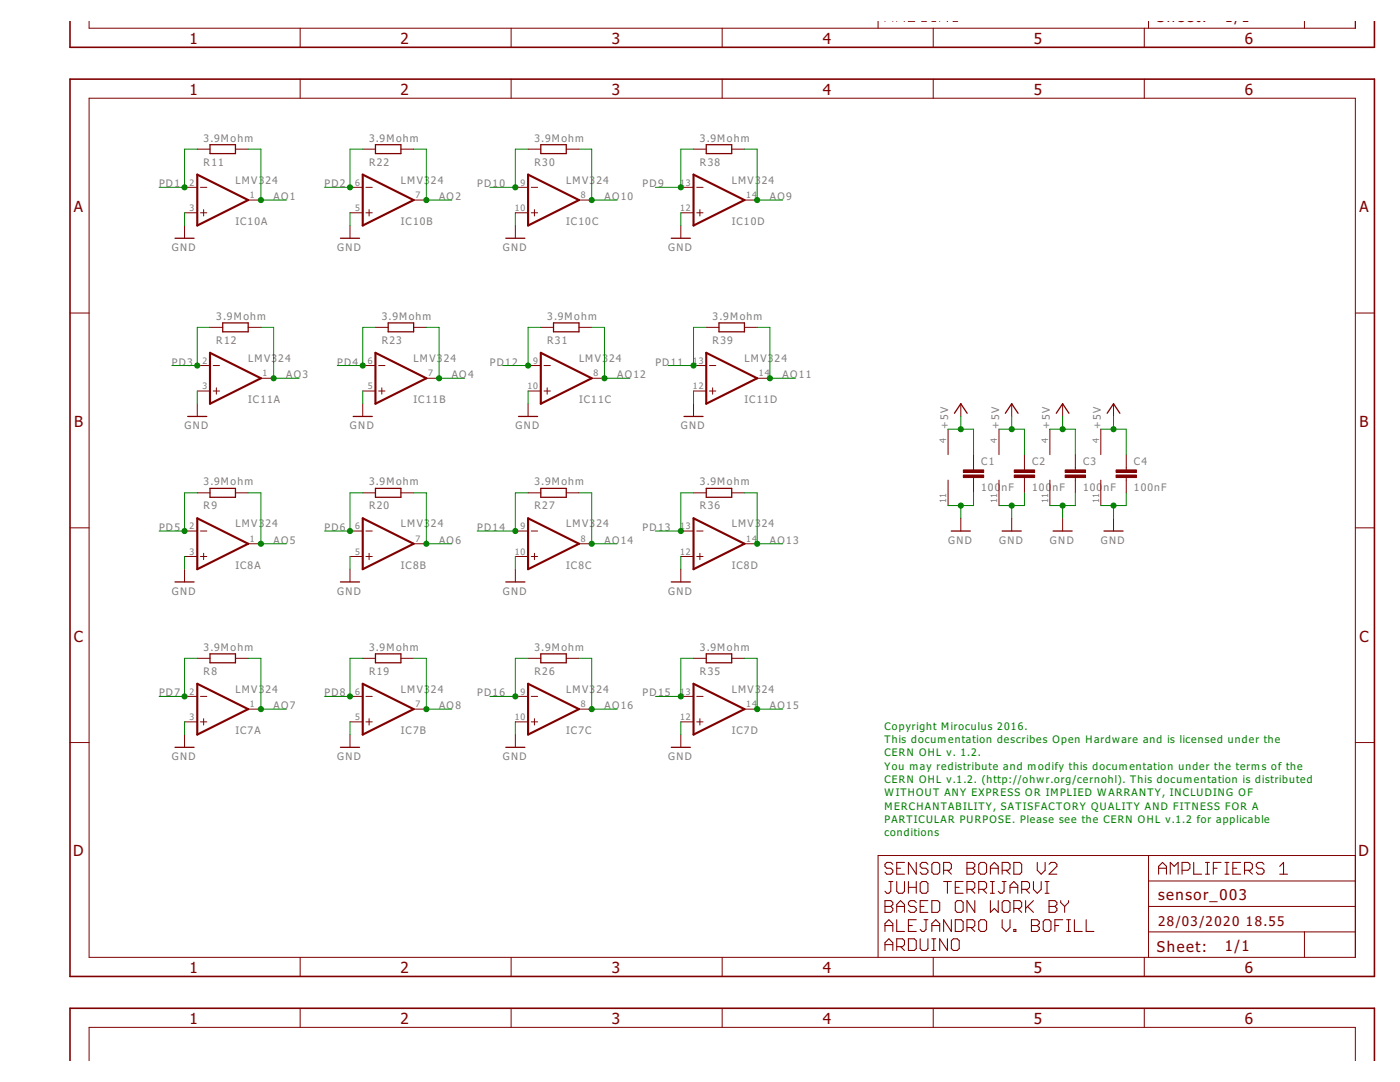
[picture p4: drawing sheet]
<svg xmlns="http://www.w3.org/2000/svg" width="279mm" height="216mm" viewBox="0 0 279 216" stroke-linecap="round" stroke-linejoin="round" font-family="sans-serif">
<g fill="none" stroke="#800000" stroke-width=".21">
<path d="M176.6 4.1v.2M178.2 4.1v.2M179 4.1v.2M180.4 4.1l.1 .2M181.3 4.1v.2h1.2l.1-.2M183.9 4.1l.1 .2 .9-.2M186 4.3h.8M186.4 4.1v.2M187.5 4.1v.2M189 4.1l.1 .2v-.2M190.1 4.1l.2 .2 .8-.2M176.6 179.7h1.2l.4 .4v.4l-.4 .4 .4 .4v.4l-.4 .4h-1.2z"/>
<path d="M177.4 175.9h.8M177.8 175.9v1.9l-.4 .4h-.4l-.4-.4M178.2 172.5l-.4-.4h-.8l-.4 .4v.4l.4 .3h.8l.4 .5v.3l-.4 .4h-.8l-.4-.4M179 175.9v1.9l.3 .4h.8l.4-.4v-1.9M179 173.2h.7M180.5 172.1h-1.5v2.3h1.5M181.3 175.9v2.3M181.3 177.1h1.6M182.9 172.1v2.3l-1.6-2.3v2.3M182.9 175.9v2.3M184 175.9h.8l.4 .4v1.5l-.4 .4h-.8l-.4-.4v-1.5zM185.2 172.5l-.4-.4h-.8l-.4 .4v.4l.4 .3h.8l.4 .5v.3l-.4 .4h-.8l-.4-.4"/>
<path d="M185.2 179.7h-1.6v2.4h1.6M186 172.5l.4-.4h.7l.4 .4v1.5l-.4 .4h-.7l-.4-.4zM186 179.7h1.1l.4 .4v1.6l-.4 .4h-1.1zM188.3 173.7h1.2l.4-.5v-.7l-.4-.4h-1.2v2.3M188.3 175.9h1.6M189.1 175.9v2.3M189.1 173.7l.8 .7M190.6 177.1h.8M191 179.7h.8l.4 .4v1.6l-.4 .4h-.8l-.4-.4v-1.6zM192.2 175.9h-1.6v2.3h1.6M193 172.1h1.2l.3 .4v.4l-.3 .3 .3 .5v.3l-.3 .4h-1.2zM193 173.2h1.2"/>
<path d="M193 177.5h1.2l.3-.4v-.8l-.3-.4h-1.2v2.3M193.8 177.5l.7 .7M194.5 179.7v2.4l-1.5-2.4v2.4M195.3 177.5h1.2l.4-.4v-.8l-.4-.4h-1.2v2.3M195.7 172.1h.8l.4 .4v1.5l-.4 .4h-.8l-.4-.4v-1.5zM196.1 177.5l.8 .7M197.7 173.2h1.5M197.7 174.4v-1.5l.7-.8 .8 .8v1.5M197.7 179.7v2.4l.7-.8 .8 .8v-2.4M197.7 178.2h.7M197.7 175.9h.7M198.1 175.9v2.3"/>
<path d="M200 173.7h1.2l.4-.5v-.7l-.4-.4h-1.2v2.3M200 175.9h.8M200.4 179.7h.8l.4 .4v1.6l-.4 .4h-.8l-.4-.4v-1.6zM200.4 175.9v1.9l-.4 .4h-.4l-.4-.4M200.8 173.7l.8 .7M201.6 178.2v-1.5l.7-.8 .8 .8v1.5M201.6 177.1h1.5M202.3 172.1h1.2l.4 .4v1.5l-.4 .4h-1.2zM203.9 177.5h1.2l.4-.4v-.8l-.4-.4h-1.2v2.3M204.7 177.5l.8 .7M204.7 179.7v2.4M206.2 175.9v1.6l.8 .7 .8-.7v-1.6"/>
<path d="M206.2 179.7l-1.5 1.6M207 172.1v1.6l.8 .7 .8-.7v-1.6M208.6 178.2h.8M208.6 175.9h.8M209 175.9v2.3M209.4 172.5l.3-.4h.8l.4 .4v.4l-1.5 1.5h1.5M209.4 179.7h1.1l.4 .4v.4l-.4 .4 .4 .4v.4l-.4 .4h-1.1zM211.7 179.7v.4l.8 .8M213.3 179.7v.4l-.8 .8M231.2 173.2h1.6M231.2 174.4v-1.5l.8-.8 .8 .8v1.5M233.6 174.4v-2.3l.7 .8 .8-.8v2.3"/>
<path d="M235.9 173.7h1.2l.4-.5v-.7l-.4-.4h-1.2v2.3M238.2 172.1v2.3h1.6M240.6 172.1h.8M240.6 174.4h.8M241 172.1v2.3M242.1 173.2h.8M243.7 172.1h-1.6v2.3M244.5 172.1h.8M244.5 174.4h.8M244.9 172.1v2.3M246 173.2h.8M247.6 172.1h-1.6v2.3h1.6"/>
<path d="M248.4 173.7h1.1l.4-.5v-.7l-.4-.4h-1.1v2.3M249.2 173.7l.7 .7M252.3 172.5l-.4-.4h-.8l-.4 .4v.4l.4 .3h.8l.4 .5v.3l-.4 .4h-.8l-.4-.4M255.4 174.4h1.5M255.4 172.9l.8-.8v2.3M176.6 185.9v-1.6l.8-.8 .8 .8v1.6M176.6 189.7v-1.6l.8-.8 .8 .8v1.6M176.6 180.9h1.2M176.6 184.7h1.6M176.6 188.5h1.6M179 182.1v-1.6l.7-.8 .8 .8v1.6M179 183.5v2.4h1.5"/>
<path d="M179 188.9h1.1l.4-.4v-.8l-.4-.4h-1.1v2.4M179 180.9h1.5M179.7 188.9l.8 .8M181.3 187.3h1.2l.4 .4v1.6l-.4 .4h-1.2zM181.3 184.7h.8M182.9 180.1l-.4-.4h-.8l-.4 .4v.4l.4 .4h.8l.4 .4v.4l-.4 .4h-.8l-.4-.4M182.9 183.5h-1.6v2.4h1.6M183.6 187.3v2l.4 .4h.8l.4-.4v-2M183.6 180.9h.8M184.4 183.5h.8M184.8 183.5v2l-.4 .4h-.4l-.4-.4M186 185.9v-1.6l.8-.8 .7 .8v1.6"/>
<path d="M186 184.7h1.5M186 187.3h.8M186 189.7h.8M186.4 187.3v2.4M189.1 187.3v2.4l-1.6-2.4v2.4M189.9 183.5v2.4l-1.6-2.4v2.4M189.9 187.7l.4-.4h.7l.4 .4v1.6l-.4 .4h-.7l-.4-.4zM190.6 183.5h1.2l.4 .4v1.6l-.4 .4h-1.2zM193 185.1h1.2l.3-.4v-.8l-.3-.4h-1.2v2.4M193.8 185.1l.7 .8M195.7 183.5h.8l.4 .4v1.6l-.4 .4h-.8l-.4-.4v-1.6zM200 183.5v1.6l.8 .8 .8-.8v-1.6"/>
<path d="M202.3 181.3h1.2l.4-.4v-.8l-.4-.4h-1.2v2.4M202.3 185.5h.4v.4h-.4zM203.1 181.3l.8 .8M205.1 180.9l1.1 1.2M205.8 184.7h1.2M205.8 183.5h1.2l.4 .4v.4l-.4 .4 .4 .4v.4l-.4 .4h-1.2zM208.2 183.9l.4-.4h.8l.3 .4v1.6l-.3 .4h-.8l-.4-.4zM209.4 180.9h1.1M210.5 184.7h.8M212.1 183.5h-1.6v2.4M212.5 180.9v1.2M212.9 185.9h.7"/>
<path d="M212.9 183.5h.7M213.3 183.5v2.4M214.4 183.5v2.4h1.6M216.8 183.5v2.4h1.5"/>
</g>
<g fill="none" stroke="#800000" stroke-width=".2">
<path d="M17.8 4.1v1.5h252.7v-1.5M17.8 19.6h252.7v171.4h-252.7zM59.9 5.6v3.8M59.9 15.8v3.8M102 5.6v3.8M102 15.8v3.8M144.1 5.6v3.8M144.1 15.8v3.8M175.2 4.1v1.5M186.2 5.6v3.8M186.2 15.8v3.8M228.4 5.6v3.8"/>
<path d="M228.4 15.8v3.8M229.2 4.1v1.5M260.3 4.1v1.5M36.8 37.4h2.6M39.4 29.8h2.5M40 37.4h1.3M47 29.8h2.5M49.5 39.9h2.6M69.8 37.4h2.6M72.4 29.8h2.5M73 37.4h1.3M80 29.8h2.5"/>
<path d="M82.5 39.9h2.6M102.8 37.4h2.6M105.4 29.8h2.5M106 37.4h1.3M113 29.8h2.5M115.5 39.9h2.6M135.9 37.4h2.5M138.4 29.8h2.5M139 37.4h1.3M146 29.8h2.6M148.6 39.9h2.5M36.8 42.5h2.6"/>
<path d="M36.8 45v2.5M40 42.5h1.3M40.6 41.8v1.3M69.8 42.5h2.6M69.8 45v2.5M73 42.5h1.3M73.7 41.8v1.3M102.8 42.5h2.6M102.8 45v2.5M106 42.5h1.3M106.7 41.8v1.3M135.9 42.5h2.5"/>
<path d="M135.9 45v2.5M139 42.5h1.3M139.7 41.8v1.3M14 62.5h3.8M39.4 78h2.5M39.4 72.9h2.5M41.9 65.3h2.5M42.5 78h1.3M42.5 72.9h1.3M43.2 77.4v1.3M49.5 65.3h2.6M52.1 75.5h2.5"/>
<path d="M72.4 78h2.5M72.4 72.9h2.5M74.9 65.3h2.6M75.6 78h1.2M75.6 72.9h1.2M76.2 77.4v1.3M82.5 65.3h2.6M85.1 75.5h2.5M105.4 78h2.5M105.4 72.9h2.5M107.9 65.3h2.6M108.6 78h1.2"/>
<path d="M108.6 72.9h1.2M109.2 77.4v1.3M115.5 65.3h2.6M118.1 75.5h2.5M138.4 78h2.5M138.4 72.9h2.5M140.9 65.3h2.6M141.6 78h1.3M141.6 72.9h1.3M142.2 77.4v1.3M148.6 65.3h2.5M151.1 75.5h2.5"/>
<path d="M270.5 62.5h3.8M39.4 98.3h2.5M39.4 80.6v2.5M47 98.3h2.5M72.4 98.3h2.5M72.4 80.6v2.5M80 98.3h2.5M105.4 98.3h2.5M105.4 80.6v2.5M113 98.3h2.5M138.4 98.3h2.5M138.4 80.6v2.5"/>
<path d="M146 98.3h2.6M189.2 85.6v5.1M189.2 95.8v5.1M191.7 80.6v2.5M194.3 90.7v3.1M194.3 95.3v3M199.4 85.6v5.1M199.4 95.8v5.1M201.9 80.6v2.5M204.4 90.7v3.1M204.4 95.3v3M209.5 85.6v5.1"/>
<path d="M209.5 95.8v5.1M212.1 80.6v2.5M214.6 90.7v3.1M214.6 95.3v3M219.7 85.6v5.1M219.7 95.8v5.1M222.2 80.6v2.5M224.8 90.7v3.1M224.8 95.3v3M14 105.3h3.8M36.8 111h2.6M36.8 106h2.6"/>
<path d="M36.8 113.6v2.5M40 111h1.3M40 106h1.3M40.6 110.4v1.3M49.5 108.5h2.6M69.8 111h2.6M69.8 106h2.6M69.8 113.6v2.5M73 111h1.3M73 106h1.3M73.7 110.4v1.3M82.5 108.5h2.6"/>
<path d="M102.8 111h2.6M102.8 106h2.6M102.8 113.6v2.5M106 111h1.3M106 106h1.3M106.7 110.4v1.3M115.5 108.5h2.6M135.9 111h2.5M135.9 106h2.5M135.9 113.6v2.5M139 111h1.3M139 106h1.3"/>
<path d="M139.7 110.4v1.3M148.6 108.5h2.5M191.7 103.4v2.6M201.9 103.4v2.6M212.1 103.4v2.6M222.2 103.4v2.6M270.5 105.3h3.8M36.8 139h2.6M39.4 131.4h2.5M40 139h1.3M47 131.4h2.5M69.8 139h2.6"/>
<path d="M72.4 131.4h2.5M73 139h1.3M80 131.4h2.5M102.8 139h2.6M105.4 131.4h2.5M106 139h1.3M113 131.4h2.5M135.9 139h2.5M138.4 131.4h2.5M139 139h1.3M146 131.4h2.6M14 148.2h3.8"/>
<path d="M36.8 144h2.6M36.8 146.6v2.5M40 144h1.3M40.6 143.4v1.3M49.5 141.5h2.6M69.8 144h2.6M69.8 146.6v2.5M73 144h1.3M73.7 143.4v1.3M82.5 141.5h2.6M102.8 144h2.6M102.8 146.6v2.5"/>
<path d="M106 144h1.3M106.7 143.4v1.3M115.5 141.5h2.6M135.9 144h2.5M135.9 146.6v2.5M139 144h1.3M139.7 143.4v1.3M148.6 141.5h2.5M270.5 148.2h3.8M229.2 170.7v20.3M229.2 175.8h41.3M270.5 170.7h-95.3v20.3"/>
<path d="M59.9 191v3.8M102 191v3.8M144.1 191v3.8M186.2 191v3.8M228.4 191v3.8M229.2 185.9h41.3M229.2 180.9h41.3M260.3 185.9v5.1M17.8 211.8v-6.8h252.7v6.8M59.9 201.2v3.8M102 201.2v3.8M144.1 201.2v3.8"/>
<path d="M186.2 201.2v3.8M228.4 201.2v3.8"/>
</g>
<path d="M14 4.1v5.3h260.3v-5.3M14 15.8h260.3v179h-260.3zM14 211.8v-10.6h260.3v10.6" fill="none" stroke="#800000" stroke-width=".32"/>
<g fill="none" stroke="#800000" stroke-width=".42">
<path d="M39.4 34.8l10.1 5.1-10.1 5.1zM72.4 34.8l10.1 5.1-10.1 5.1zM105.4 34.8l10.1 5.1-10.1 5.1zM138.4 34.8l10.2 5.1-10.2 5.1zM41.9 70.4l10.2 5.1-10.2 5.1zM74.9 70.4l10.2 5.1-10.2 5.1zM107.9 70.4l10.2 5.1-10.2 5.1zM140.9 70.4l10.2 5.1-10.2 5.1zM39.4 103.4l10.1 5.1-10.1 5.1zM72.4 103.4l10.1 5.1-10.1 5.1zM105.4 103.4l10.1 5.1-10.1 5.1zM138.4 103.4l10.2 5.1-10.2 5.1z"/>
<path d="M39.4 136.4l10.1 5.1-10.1 5.1zM72.4 136.4l10.1 5.1-10.1 5.1zM105.4 136.4l10.1 5.1-10.1 5.1zM138.4 136.4l10.2 5.1-10.2 5.1z"/>
</g>
<g fill="none" stroke="#800000" stroke-width=".25">
<path d="M41.9 28.9h5.1v1.7h-5.1zM74.9 28.9h5.1v1.7h-5.1zM107.9 28.9h5.1v1.7h-5.1zM140.9 28.9h5.1v1.7h-5.1zM34.9 47.5h3.8M67.9 47.5h3.9M100.9 47.5h3.9M134 47.5h3.8M44.4 64.4h5.1v1.8h-5.1zM77.5 64.4h5v1.8h-5zM110.5 64.4h5v1.8h-5zM143.5 64.4h5.1v1.8h-5.1z"/>
<path d="M37.5 83.1h3.8M41.9 97.5h5.1v1.7h-5.1zM70.5 83.1h3.8M74.9 97.5h5.1v1.7h-5.1zM103.5 83.1h3.8M107.9 97.5h5.1v1.7h-5.1zM136.5 83.1h3.8M140.9 97.5h5.1v1.7h-5.1zM190.5 82.5l1.2-1.9 1.3 1.9M200.6 82.5l1.3-1.9 1.3 1.9M210.8 82.5l1.3-1.9 1.2 1.9M221 82.5l1.2-1.9 1.3 1.9"/>
<path d="M34.9 116.1h3.8M67.9 116.1h3.9M100.9 116.1h3.9M134 116.1h3.8M189.8 106h3.9M200 106h3.8M210.2 106h3.8M220.3 106h3.8M41.9 130.5h5.1v1.7h-5.1zM74.9 130.5h5.1v1.7h-5.1zM107.9 130.5h5.1v1.7h-5.1zM140.9 130.5h5.1v1.7h-5.1z"/>
<path d="M34.9 149.1h3.8M67.9 149.1h3.9M100.9 149.1h3.9M134 149.1h3.8"/>
</g>
<g fill="#800000" stroke="#800000" stroke-width=".2">
<path d="M192.3 94.8h4v.5h-4z"/>
<path d="M192.3 93.8h4v.5h-4z"/>
<path d="M202.4 94.8h4.1v.5h-4.1z"/>
<path d="M202.4 93.8h4.1v.5h-4.1z"/>
<path d="M212.6 94.8h4v.5h-4z"/>
<path d="M212.6 93.8h4v.5h-4z"/>
<path d="M222.7 94.8h4.1v.5h-4.1z"/>
<path d="M222.7 93.8h4.1v.5h-4.1z"/>
</g>
<g fill="none" stroke="#008000" stroke-width=".2">
<path d="M39.4 29.8h-2.6v7.6h-5.1M49.5 29.8h2.6v10.1h5M72.4 29.8h-2.6v7.6h-5M82.5 29.8h2.6v10.1h5.1M105.4 29.8h-2.6v7.6h-5M115.5 29.8h2.6v10.1h5.1M138.4 29.8h-2.5v7.6h-5.1M148.6 29.8h2.5v10.1h5.1M36.8 42.5v2.5M69.8 42.5v2.5M102.8 42.5v2.5M135.9 42.5v2.5"/>
<path d="M39.4 78v2.6M41.9 65.3h-2.5v7.6h-5.1M52.1 65.3h2.5v10.2h5.1M72.4 78v2.6M74.9 65.3h-2.5v7.6h-5.1M85.1 65.3h2.5v10.2h5.1M105.4 78v2.6M107.9 65.3h-2.5v7.6h-5.1M118.1 65.3h2.5v10.2h5.1M138.4 78v2.6M140.9 65.3h-2.5v7.6h-5.1M151.1 65.3h2.5v10.2h5.1"/>
<path d="M39.4 98.3h-2.6v7.7h-5.1M49.5 98.3h2.6v10.2h5M72.4 98.3h-2.6v7.7h-5M82.5 98.3h2.6v10.2h5.1M105.4 98.3h-2.6v7.7h-7.6M115.5 98.3h2.6v10.2h5.1M138.4 98.3h-2.5v7.7h-5.1M148.6 98.3h2.5v10.2h5.1M189.2 85.6h5.1v5.1M191.7 83.1v2.5M194.3 98.3v2.6h-5.1M199.4 85.6h5v5.1"/>
<path d="M201.9 83.1v2.5M204.4 98.3v2.6h-5M209.5 85.6h5.1v5.1M212.1 83.1v2.5M214.6 98.3v2.6h-5.1M219.7 85.6h5.1v5.1M222.2 83.1v2.5M224.8 98.3v2.6h-5.1M36.8 111v2.6M69.8 111v2.6M102.8 111v2.6M135.9 111v2.6"/>
<path d="M191.7 100.9v2.5M201.9 100.9v2.5M212.1 100.9v2.5M222.2 100.9v2.5M39.4 131.4h-2.6v7.6h-5.1M49.5 131.4h2.6v10.1h5M72.4 131.4h-2.6v7.6h-5M82.5 131.4h2.6v10.1h5.1M105.4 131.4h-2.6v7.6h-5M115.5 131.4h2.6v10.1h5.1M138.4 131.4h-2.5v7.6h-5.1M148.6 131.4h2.5v10.1h5.1"/>
<path d="M36.8 144v2.6M69.8 144v2.6M102.8 144v2.6M135.9 144v2.6"/>
</g>
<g fill="#008000" stroke="#008000" stroke-width=".2">
<circle cx="191.7" cy="100.9" r=".51"/>
<circle cx="201.9" cy="100.9" r=".51"/>
<circle cx="212.1" cy="100.9" r=".51"/>
<circle cx="222.2" cy="100.9" r=".51"/>
<circle cx="201.9" cy="85.6" r=".51"/>
<circle cx="212.1" cy="85.6" r=".51"/>
<circle cx="222.2" cy="85.6" r=".51"/>
<circle cx="191.7" cy="85.6" r=".51"/>
<circle cx="151.1" cy="39.9" r=".51"/>
<circle cx="54.6" cy="75.5" r=".51"/>
<circle cx="87.6" cy="75.5" r=".51"/>
<circle cx="120.6" cy="75.5" r=".51"/>
<circle cx="153.6" cy="75.5" r=".51"/>
<circle cx="52.1" cy="39.9" r=".51"/>
<circle cx="85.1" cy="39.9" r=".51"/>
<circle cx="52.1" cy="108.5" r=".51"/>
<circle cx="85.1" cy="108.5" r=".51"/>
<circle cx="118.1" cy="108.5" r=".51"/>
<circle cx="151.1" cy="108.5" r=".51"/>
<circle cx="36.8" cy="37.4" r=".51"/>
<circle cx="69.8" cy="37.4" r=".51"/>
<circle cx="39.4" cy="72.9" r=".51"/>
<circle cx="72.4" cy="72.9" r=".51"/>
<circle cx="36.8" cy="106" r=".51"/>
<circle cx="69.8" cy="106" r=".51"/>
<circle cx="36.8" cy="139" r=".51"/>
<circle cx="69.8" cy="139" r=".51"/>
<circle cx="135.9" cy="37.4" r=".51"/>
<circle cx="102.8" cy="37.4" r=".51"/>
<circle cx="138.4" cy="72.9" r=".51"/>
<circle cx="105.4" cy="72.9" r=".51"/>
<circle cx="135.9" cy="106" r=".51"/>
<circle cx="102.8" cy="106" r=".51"/>
<circle cx="135.9" cy="139" r=".51"/>
<circle cx="102.8" cy="139" r=".51"/>
<circle cx="118.1" cy="39.9" r=".51"/>
<circle cx="52.1" cy="141.5" r=".51"/>
<circle cx="85.1" cy="141.5" r=".51"/>
<circle cx="118.1" cy="141.5" r=".51"/>
<circle cx="151.1" cy="141.5" r=".51"/>
</g>
<g font-size="3.7" fill="#800000">
<text x="37.8" y="8.8">1</text>
<text x="80" y="8.8">2</text>
<text x="122.1" y="8.8">3</text>
<text x="164.2" y="8.8">4</text>
<text x="206.3" y="8.8">5</text>
<text x="248.4" y="8.8">6</text>
<text x="37.8" y="19">1</text>
<text x="80" y="19">2</text>
<text x="122.1" y="19">3</text>
<text x="164.2" y="19">4</text>
<text x="206.3" y="19">5</text>
<text x="248.4" y="19">6</text>
<text x="14.8" y="42.3">A</text>
<text x="271.3" y="42.3">A</text>
<text x="14.8" y="85.2">B</text>
<text x="271.3" y="85.2">B</text>
<text x="14.8" y="128">C</text>
<text x="271.3" y="128">C</text>
<text x="14.6" y="170.9">D</text>
<text x="271.1" y="170.9">D</text>
<text x="37.8" y="194.2">1</text>
<text x="80" y="194.2">2</text>
<text x="122.1" y="194.2">3</text>
<text x="164.2" y="194.2">4</text>
<text x="206.3" y="194.2">5</text>
<text x="248.4" y="194.2">6</text>
<text x="37.8" y="204.4">1</text>
<text x="80" y="204.4">2</text>
<text x="122.1" y="204.4">3</text>
<text x="164.2" y="204.4">4</text>
<text x="206.3" y="204.4">5</text>
<text x="248.4" y="204.4">6</text>
</g>
<g font-size="3.6" fill="#800000">
<text x="230.9" y="4.5">Sheet:</text>
<text x="244.5" y="4.4">1/1</text>
<text x="231.1" y="179.6">sensor_003</text>
<text x="230.9" y="189.9">Sheet:</text>
<text x="244.5" y="189.8">1/1</text>
</g>
<g font-size="3.2" fill="#800000">
<text x="248.6" y="-.7">18.55</text>
<text x="231.1" y="184.7">28/03/2020</text>
<text x="248.6" y="184.7">18.55</text>
</g>
<g font-size="2.5" fill="#808080">
<text x="40.6" y="28.2">3.9Mohm</text>
<text x="73.7" y="28.2">3.9Mohm</text>
<text x="106.7" y="28.2">3.9Mohm</text>
<text x="139.7" y="28.2">3.9Mohm</text>
<text x="40.6" y="33">R11</text>
<text x="73.7" y="33">R22</text>
<text x="106.7" y="33">R30</text>
<text x="139.7" y="33">R38</text>
<text x="31.7" y="37.4">PD1</text>
<text x="47" y="36.6">LMV3</text>
<text x="53" y="36.6">24</text>
<text x="54.6" y="39.9">AO1</text>
<text x="64.8" y="37.4">PD2</text>
<text x="80" y="36.6">LMV3</text>
<text x="86" y="36.6">24</text>
<text x="87.6" y="39.9">AO2</text>
<text x="95.2" y="37.4">PD10</text>
<text x="113" y="36.6">LMV3</text>
<text x="119" y="36.6">24</text>
<text x="120.6" y="39.9">AO10</text>
<text x="128.3" y="37.4">PD9</text>
<text x="146" y="36.6">LMV3</text>
<text x="152" y="36.6">24</text>
<text x="153.7" y="39.9">AO9</text>
<text x="47" y="44.9">IC10A</text>
<text x="80" y="44.9">IC10B</text>
<text x="113" y="44.9">IC10C</text>
<text x="146" y="44.9">IC10D</text>
<text x="34.3" y="50.1">GND</text>
<text x="67.3" y="50.1">GND</text>
<text x="100.3" y="50.1">GND</text>
<text x="133.3" y="50.1">GND</text>
<text x="43.2" y="63.8">3.9Mohm</text>
<text x="76.2" y="63.8">3.9Mohm</text>
<text x="109.2" y="63.8">3.9Mohm</text>
<text x="142.2" y="63.8">3.9Mohm</text>
<text x="43.2" y="68.6">R12</text>
<text x="76.2" y="68.6">R23</text>
<text x="109.2" y="68.6">R31</text>
<text x="142.2" y="68.6">R39</text>
<text x="34.3" y="72.9">PD3</text>
<text x="49.5" y="72.2">LMV3</text>
<text x="55.5" y="72.2">24</text>
<text x="57.1" y="75.5">AO3</text>
<text x="67.3" y="72.9">PD4</text>
<text x="82.5" y="72.2">LMV3</text>
<text x="88.6" y="72.2">24</text>
<text x="90.2" y="75.5">AO4</text>
<text x="97.8" y="72.9">PD12</text>
<text x="115.6" y="72.2">LMV3</text>
<text x="121.6" y="72.2">24</text>
<text x="123.2" y="75.5">AO12</text>
<text x="130.8" y="72.9">PD11</text>
<text x="148.6" y="72.2">LMV3</text>
<text x="154.6" y="72.2">24</text>
<text x="156.2" y="75.5">AO11</text>
<text x="49.5" y="80.4">IC11A</text>
<text x="82.5" y="80.4">IC11B</text>
<text x="115.6" y="80.4">IC11C</text>
<text x="148.6" y="80.4">IC11D</text>
<text x="36.8" y="85.6">GND</text>
<text x="69.8" y="85.6">GND</text>
<text x="102.9" y="85.6">GND</text>
<text x="135.9" y="85.6">GND</text>
<text x="189.2" y="85.6" transform="rotate(-90 189.2 85.6)">+5V</text>
<text x="199.4" y="85.6" transform="rotate(-90 199.4 85.6)">+5V</text>
<text x="209.5" y="85.6" transform="rotate(-90 209.5 85.6)">+5V</text>
<text x="219.7" y="85.6" transform="rotate(-90 219.7 85.6)">+5V</text>
<text x="195.8" y="92.9">C1</text>
<text x="206" y="92.9">C2</text>
<text x="216.1" y="92.9">C3</text>
<text x="226.3" y="92.9">C4</text>
<text x="40.6" y="96.8">3.9Mohm</text>
<text x="40.6" y="101.6">R9</text>
<text x="73.7" y="96.8">3.9Mohm</text>
<text x="73.7" y="101.6">R20</text>
<text x="106.7" y="96.8">3.9Mohm</text>
<text x="106.7" y="101.6">R27</text>
<text x="139.7" y="96.8">3.9Mohm</text>
<text x="139.7" y="101.6">R36</text>
<text x="195.8" y="98">100</text>
<text x="199.9" y="98">nF</text>
<text x="206" y="98">100</text>
<text x="210" y="98">nF</text>
<text x="216.1" y="98">100</text>
<text x="220.2" y="98">nF</text>
<text x="226.3" y="98">100nF</text>
<text x="31.7" y="106">PD5</text>
<text x="47" y="105.2">LMV3</text>
<text x="53" y="105.2">24</text>
<text x="64.8" y="106">PD6</text>
<text x="80" y="105.2">LMV3</text>
<text x="86" y="105.2">24</text>
<text x="95.2" y="106">PD14</text>
<text x="113" y="105.2">LMV3</text>
<text x="119" y="105.2">24</text>
<text x="128.3" y="106">PD13</text>
<text x="146" y="105.2">LMV3</text>
<text x="152" y="105.2">24</text>
<text x="47" y="113.4">IC8A</text>
<text x="54.6" y="108.5">AO5</text>
<text x="80" y="113.4">IC8B</text>
<text x="87.6" y="108.5">AO6</text>
<text x="113" y="113.4">IC8C</text>
<text x="120.6" y="108.5">AO14</text>
<text x="146" y="113.4">IC8D</text>
<text x="153.7" y="108.5">AO13</text>
<text x="189.2" y="108.5">GND</text>
<text x="199.4" y="108.5">GND</text>
<text x="209.5" y="108.5">GND</text>
<text x="219.7" y="108.5">GND</text>
<text x="34.3" y="118.7">GND</text>
<text x="67.3" y="118.7">GND</text>
<text x="100.3" y="118.7">GND</text>
<text x="133.3" y="118.7">GND</text>
<text x="40.6" y="129.8">3.9Mohm</text>
<text x="73.7" y="129.8">3.9Mohm</text>
<text x="106.7" y="129.8">3.9Mohm</text>
<text x="139.7" y="129.8">3.9Mohm</text>
<text x="40.6" y="134.6">R8</text>
<text x="73.7" y="134.6">R19</text>
<text x="106.7" y="134.6">R26</text>
<text x="139.7" y="134.6">R35</text>
<text x="31.7" y="139">PD7</text>
<text x="47" y="138.2">LMV3</text>
<text x="53" y="138.2">24</text>
<text x="54.6" y="141.5">AO7</text>
<text x="64.8" y="139">PD8</text>
<text x="80" y="138.2">LMV3</text>
<text x="86" y="138.2">24</text>
<text x="87.6" y="141.5">AO8</text>
<text x="95.2" y="139">PD16</text>
<text x="113" y="138.2">LMV3</text>
<text x="119" y="138.2">24</text>
<text x="120.6" y="141.5">AO16</text>
<text x="128.3" y="139">PD15</text>
<text x="146" y="138.2">LMV3</text>
<text x="152" y="138.2">24</text>
<text x="153.7" y="141.5">AO15</text>
<text x="47" y="146.5">IC7A</text>
<text x="80" y="146.5">IC7B</text>
<text x="113" y="146.5">IC7C</text>
<text x="146" y="146.5">IC7D</text>
<text x="34.3" y="151.7">GND</text>
<text x="67.3" y="151.7">GND</text>
<text x="100.3" y="151.7">GND</text>
<text x="133.3" y="151.7">GND</text>
</g>
<g font-size="2.5" fill="#008000">
<text x="176.5" y="145.6">Copyright Miroculus 2016.</text>
<text x="176.5" y="148.2">This documentation describes Open Hardware and is licensed under the</text>
<text x="176.5" y="150.9">CERN OHL v. 1.2.</text>
<text x="176.5" y="153.6">You may redistribute and modify this documentation under the terms of the</text>
<text x="176.5" y="156.2">CERN OHL v.1.2. (http://ohwr.org/cernohl). This documentation is distributed</text>
<text x="176.5" y="158.9">WITHOUT ANY EXPRESS OR IMPLIED WARRANTY, INCLUDING OF</text>
<text x="176.5" y="161.6">MERCHANTABILITY, SATISFACTORY QUALITY AND FITNESS FOR A</text>
<text x="176.5" y="164.2">PARTICULAR PURPOSE. Please see the CERN OHL v.1.2 for applicable</text>
<text x="176.5" y="166.9">conditions</text>
</g>
<g font-size="2.1" fill="#808080">
<text x="37.8" y="37">2</text>
<text x="49.9" y="39.6">1</text>
<text x="70.9" y="37">6</text>
<text x="82.9" y="39.6">7</text>
<text x="103.9" y="37">9</text>
<text x="115.9" y="39.6">8</text>
<text x="135.7" y="37">13</text>
<text x="148.9" y="39.6">14</text>
<text x="37.8" y="42.1">3</text>
<text x="70.9" y="42.1">5</text>
<text x="102.7" y="42.1">10</text>
<text x="135.7" y="42.1">12</text>
<text x="40.4" y="72.6">2</text>
<text x="40.4" y="77.7">3</text>
<text x="52.4" y="75.1">1</text>
<text x="73.4" y="72.6">6</text>
<text x="73.4" y="77.7">5</text>
<text x="85.4" y="75.1">7</text>
<text x="105.3" y="77.7">10</text>
<text x="106.4" y="72.6">9</text>
<text x="118.5" y="75.1">8</text>
<text x="138.3" y="72.6">13</text>
<text x="138.3" y="77.7">12</text>
<text x="151.5" y="75.1">14</text>
<text x="188.9" y="88.4" transform="rotate(-90 188.9 88.4)">4</text>
<text x="199" y="88.4" transform="rotate(-90 199 88.4)">4</text>
<text x="209.2" y="88.4" transform="rotate(-90 209.2 88.4)">4</text>
<text x="219.3" y="88.4" transform="rotate(-90 219.3 88.4)">4</text>
<text x="188.9" y="100.5" transform="rotate(-90 188.9 100.5)">11</text>
<text x="199" y="100.5" transform="rotate(-90 199 100.5)">11</text>
<text x="209.2" y="100.5" transform="rotate(-90 209.2 100.5)">11</text>
<text x="219.3" y="100.5" transform="rotate(-90 219.3 100.5)">11</text>
<text x="37.8" y="105.6">2</text>
<text x="70.9" y="105.6">6</text>
<text x="103.9" y="105.6">9</text>
<text x="135.7" y="105.6">13</text>
<text x="37.8" y="110.7">3</text>
<text x="49.9" y="108.1">1</text>
<text x="70.9" y="110.7">5</text>
<text x="82.9" y="108.1">7</text>
<text x="102.7" y="110.7">10</text>
<text x="115.9" y="108.1">8</text>
<text x="135.7" y="110.7">12</text>
<text x="148.9" y="108.1">14</text>
<text x="37.8" y="138.6">2</text>
<text x="37.8" y="143.7">3</text>
<text x="49.9" y="141.2">1</text>
<text x="70.9" y="138.6">6</text>
<text x="70.9" y="143.7">5</text>
<text x="82.9" y="141.2">7</text>
<text x="102.7" y="143.7">10</text>
<text x="103.9" y="138.6">9</text>
<text x="115.9" y="141.2">8</text>
<text x="135.7" y="138.6">13</text>
<text x="135.7" y="143.7">12</text>
<text x="148.9" y="141.2">14</text>
</g>
</svg>
